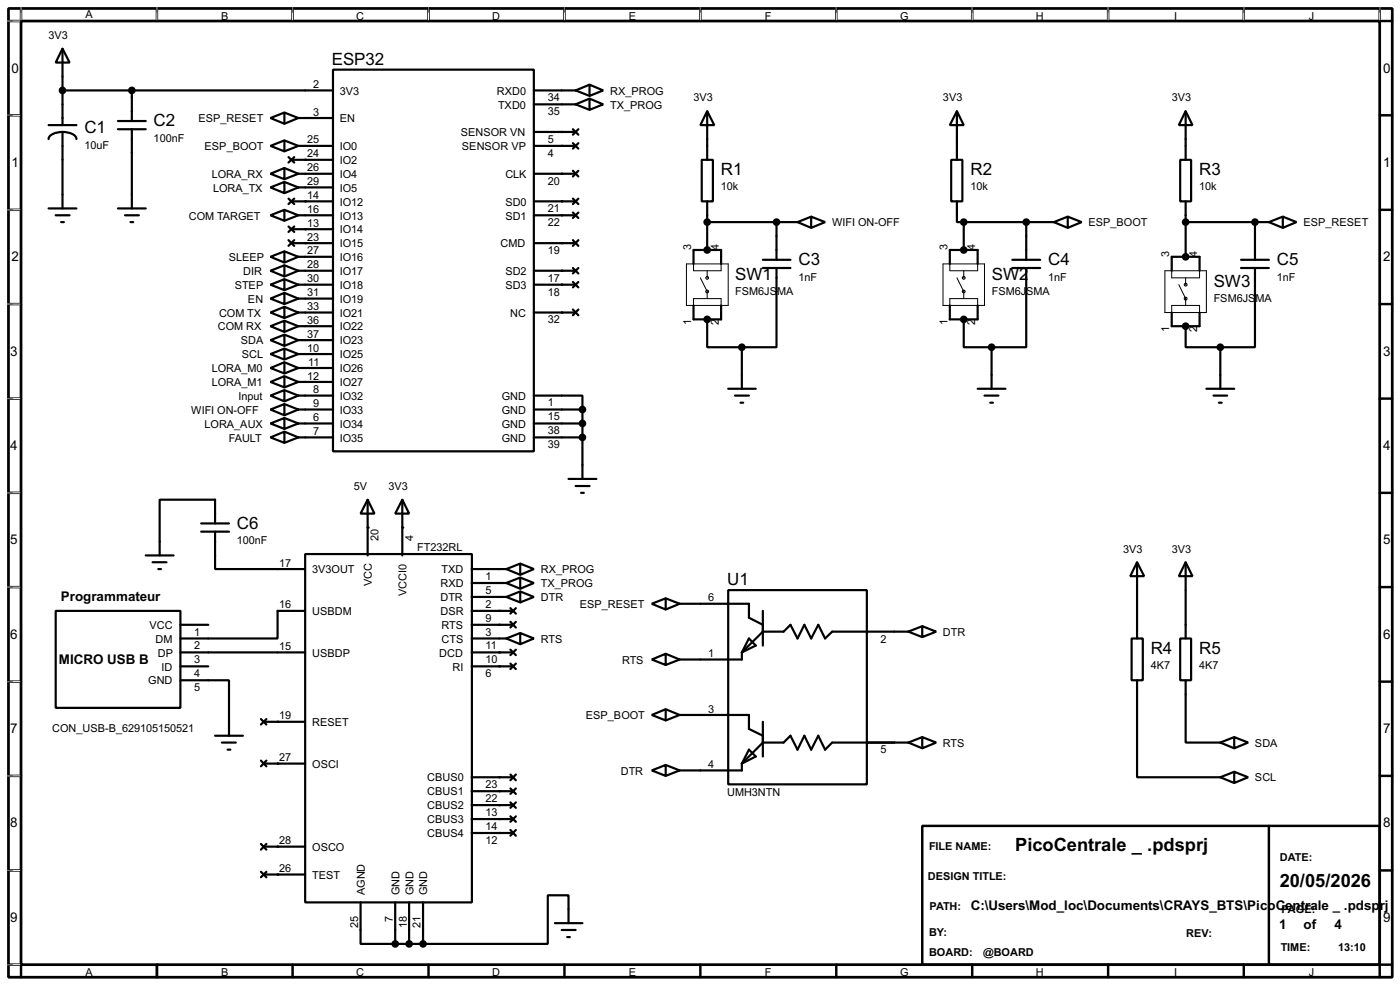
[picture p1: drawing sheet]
<svg xmlns="http://www.w3.org/2000/svg" width="256mm" height="180mm" viewBox="0 0 256 180" stroke-linecap="round" stroke-linejoin="round" font-family="sans-serif">
<path d="M1.6 1.6h253.5v177.3h-253.5zM3.9 3.9h248.9v172.7h-248.9z" fill="none" stroke="#000" stroke-width=".5"/>
<g fill="none" stroke="#000" stroke-width=".45">
<path d="M3.9 1.6v2.3h-2.3M28.8 1.6v2.3M53.6 1.6v2.3M78.5 1.6v2.3M103.4 1.6v2.3M128.3 1.6v2.3M153.2 1.6v2.3M178.1 1.6v2.3M203 1.6v2.3M227.9 1.6v2.3M252.8 1.6v2.3h2.3M1.6 21.1h2.3"/>
<path d="M1.6 38.4h2.3M252.8 21.1h2.3M252.8 38.4h2.3M1.6 55.7h2.3M252.8 55.7h2.3M1.6 73h2.3M252.8 73h2.3M1.6 90.2h2.3M252.8 90.2h2.3M1.6 107.5h2.3M252.8 107.5h2.3M1.6 124.8h2.3"/>
<path d="M252.8 124.8h2.3M1.6 142h2.3M1.6 159.3h2.3M169 151.2h83.8v25.4h-83.8zM232.5 151.2v25.4M252.8 142h2.3M252.8 159.3h2.3M1.6 176.6h2.3v2.3M28.8 176.6v2.3M53.6 176.6v2.3M78.5 176.6v2.3M103.4 176.6v2.3"/>
<path d="M128.3 176.6v2.3M153.2 176.6v2.3M178.1 176.6v2.3M203 176.6v2.3M227.9 176.6v2.3M255.1 176.6h-2.3v2.3"/>
</g>
<g fill="none" stroke="#fff" stroke-width=".18">
<path d="M1.3 3.9h2.3M3.9 1.3v2.3M28.8 1.3v2.3M53.6 1.3v2.3M78.5 1.3v2.3M103.4 1.3v2.3M128.3 1.3v2.3M153.2 1.3v2.3M178.1 1.3v2.3M203 1.3v2.3M227.9 1.3v2.3M252.8 1.3v2.3"/>
<path d="M1.3 21.1h2.3M1.3 38.4h2.3M1.3 55.7h2.3M1.3 73h2.3M1.3 90.2h2.3M1.3 107.5h2.3M1.3 124.8h2.3M1.3 142h2.3M1.3 159.3h2.3M1.3 176.6h2.3"/>
</g>
<g fill="#000">
<path d="M1.3 3.8l1.1 .1zM3.8 1.3l.1 1.1zM28.7 1.3l.1 1.1zM53.6 1.3v1.1zM78.5 1.3v1.1zM103.4 1.3v1.1zM128.3 1.3v1.1zM153.2 1.3v1.1zM178.1 1.3v1.1zM203 1.3v1.1zM227.8 1.3l.1 1.1zM252.7 1.3l.1 1.1z"/>
<path d="M1.3 21.1h1.1zM1.3 38.4h1.1zM1.3 55.6l1.1 .1zM1.3 72.9l1.1 .1zM1.3 90.2h1.1zM1.3 107.4l1.1 .1zM1.3 124.7l1.1 .1zM1.3 142h1.1zM1.3 159.3h1.1zM1.3 176.5l1.1 .1z"/>
<circle cx="55.9" cy="29.3" r=".2"/>
<circle cx="55.9" cy="36.9" r=".2"/>
<circle cx="102.9" cy="24.2" r=".2"/>
<circle cx="102.9" cy="31.8" r=".2"/>
<circle cx="102.9" cy="36.9" r=".2"/>
<circle cx="102.9" cy="39.4" r=".2"/>
<circle cx="102.9" cy="26.7" r=".2"/>
<circle cx="55.9" cy="42" r=".2"/>
<circle cx="55.9" cy="44.5" r=".2"/>
<circle cx="102.9" cy="44.5" r=".2"/>
<circle cx="102.9" cy="49.6" r=".2"/>
<circle cx="102.9" cy="52.1" r=".2"/>
<circle cx="102.9" cy="57.2" r=".2"/>
<circle cx="67.4" cy="96.6" r=".2"/>
<circle cx="73.7" cy="96.6" r=".2"/>
<circle cx="91.5" cy="114.4" r=".2"/>
<circle cx="91.5" cy="119.4" r=".2"/>
<circle cx="91.5" cy="111.8" r=".2"/>
<circle cx="50.9" cy="139.8" r=".2"/>
<circle cx="50.9" cy="132.1" r=".2"/>
<circle cx="91.5" cy="122" r=".2"/>
<circle cx="50.9" cy="155" r=".2"/>
<circle cx="91.5" cy="142.3" r=".2"/>
<circle cx="91.5" cy="152.5" r=".2"/>
<circle cx="91.5" cy="149.9" r=".2"/>
<circle cx="91.5" cy="147.4" r=".2"/>
<circle cx="91.5" cy="144.8" r=".2"/>
<circle cx="50.9" cy="160.1" r=".2"/>
</g>
<g fill="none" stroke="#000" stroke-width=".4">
<path d="M11.5 8.9l1.3 2.6h-2.6zM11.5 8.9v14M11.5 16.6h49.5M24.2 16.6v5.6M61 12.8h36.8v69.8h-36.8zM97.8 16.6h7.7M97.8 19.1h7.7M105.5 16.6l2.5 1M105.5 19.1l2.5 1M108 15.5l2.5 1.1-2.5 1zM108 18.1l2.5 1-2.5 1zM108 15.5l-2.5 1.1"/>
<path d="M108 18.1l-2.5 1M8.9 38.2h5.1M8.9 22.9h5.1M10.2 39.4h2.6M11.5 24.2a3.1 3.1 0 0 1 2.4 .9l.1 .4M11.5 24.2a3.2 3.2 0 0 0-2.5 .9l-.1 .4M11.5 24.2v14M21.6 23.7h5.1M21.6 22.2h5.1M21.6 38.2h5.1M22.9 39.4h2.6M24.2 23.7v14.5"/>
<path d="M49.6 31.8l2.5-1v2zM49.6 34.3l2.5-1v2.1zM49.6 39.4l2.5-1v2zM49.6 26.7l2.5-1v2zM49.6 21.6l2.5-1v2.1zM52.1 30.8l2.6 1M52.1 33.3l2.6 1M52.1 38.4l2.6 1M52.1 25.7l2.6 1M52.1 20.6l2.6 1M52.9 28.8l1 1M52.9 36.4l1 1"/>
<path d="M53.4 29.3h7.6M53.4 36.9h7.6M53.9 28.8l-1 1M53.9 36.4l-1 1M54.7 31.8h6.3M54.7 34.3h6.3M54.7 39.4h6.3M54.7 26.7h6.3M54.7 21.6h6.3M54.7 31.8l-2.6 1M54.7 34.3l-2.6 1.1M54.7 39.4l-2.6 1"/>
<path d="M54.7 26.7l-2.6 1M54.7 21.6l-2.6 1.1M97.8 31.8h7.7M97.8 39.4h7.7M97.8 26.7h7.7M97.8 36.9h7.7M97.8 24.2h7.7M105 23.7l1 1M105 26.2l1 1M105 31.3l1 1M105 36.4l1 1M105 38.9l1 1"/>
<path d="M106 23.7l-1 1M106 26.2l-1 1M106 31.3l-1 1M106 36.4l-1 1M106 38.9l-1 1M128.6 29.3h2v7.6h-2zM129.6 20.4l1.3 2.5h-2.6zM129.6 20.4v8.9M129.6 36.9v8.9M148.6 39.7l2.6 1-2.6 1zM148.6 39.7l-2.5 1M174.3 29.3h2v7.6h-2z"/>
<path d="M175.3 20.4l1.3 2.5h-2.6zM175.3 36.9v3.8h1.3M175.3 20.4v8.9M195.6 39.7l2.6 1-2.6 1zM195.6 39.7l-2.5 1M216.2 29.3h2v7.6h-2zM217.2 20.4l1.3 2.5h-2.5zM217.2 20.4v8.9M217.2 36.9v10.1M235 39.7l2.5 1-2.5 1zM235 39.7l-2.5 1M11.2 40.7h.5"/>
<path d="M23.9 40.7h.5M49.6 47l2.5-1v2.1zM49.6 49.6l2.5-1v2zM49.6 52.1l2.5-1v2zM49.6 54.7l2.5-1.1v2.1zM49.6 57.2l2.5-1v2zM49.6 59.7l2.5-1v2.1zM52.1 46l2.6 1M52.1 48.6l2.6 1M52.1 51.1l2.6 1M52.1 53.6l2.6 1.1M52.1 56.2l2.6 1"/>
<path d="M52.1 58.7l2.6 1M52.9 41.5l1 1M52.9 44l1 1M53.4 42h7.6M53.4 44.5h7.6M53.9 41.5l-1 1M53.9 44l-1 1M54.7 47h6.3M54.7 49.6h6.3M54.7 52.1h6.3M54.7 54.7h6.3M54.7 57.2h6.3"/>
<path d="M54.7 59.7h6.3M54.7 47l-2.6 1.1M54.7 49.6l-2.6 1M54.7 52.1l-2.6 1M54.7 54.7l-2.6 1M54.7 57.2l-2.6 1M54.7 59.7l-2.6 1.1M97.8 49.6h7.7M97.8 52.1h7.7M97.8 57.2h7.7M97.8 44.5h7.7M105 44l1 1"/>
<path d="M105 49.1l1 1M105 51.6l1 1M105 56.7l1 1M106 44l-1 1M106 49.1l-1 1M106 51.6l-1 1M106 56.7l-1 1M127.1 48.3v-2.5h5v2.5M127.1 55.9v2.6h5v-2.6M129.6 58.5v5.1h6.3M129.6 40.7h16.5M139.8 49.1h5"/>
<path d="M139.8 47.6h5M142.3 49.1v14.5h-6.4M142.3 40.7v6.9M146.1 40.7l2.5 1M174 48.3v-2.5h5.1v2.5M174 55.9v2.6h5.1v-2.6M176.6 58.5v5.1h5.1M176.6 40.7h16.5M176.6 40.7v5.1M185.5 49.1h5.1M185.5 47.6h5.1M188 49.1v14.5h-6.3"/>
<path d="M188 40.7v6.9M193.1 40.7l2.5 1M214.7 49.6v-2.6h5.1v2.6M214.7 57.2v2.5h5.1v-2.5M217.2 59.7v3.9h6.4M217.2 40.7h15.3M227.4 49.1h5.1M227.4 47.6h5.1M229.9 49.1v14.5h-6.3M229.9 40.7v6.9M232.5 40.7l2.5 1M49.6 62.3l2.5-1v2z"/>
<path d="M49.6 64.8l2.5-1v2zM49.6 67.4l2.5-1.1v2.1zM49.6 69.9l2.5-1v2zM49.6 72.4l2.5-1v2.1zM49.6 75l2.5-1v2zM49.6 77.5l2.5-1v2zM52.1 61.3l2.6 1M52.1 63.8l2.6 1M52.1 66.3l2.6 1.1M52.1 68.9l2.6 1M52.1 71.4l2.6 1M52.1 74l2.6 1"/>
<path d="M52.1 76.5l2.6 1M52.1 79l2.6 1.1M54.7 62.3h6.3M54.7 64.8h6.3M54.7 67.4h6.3M54.7 69.9h6.3M54.7 72.4h6.3M54.7 75h6.3M54.7 77.5h6.3M54.7 62.3l-2.6 1M54.7 64.8l-2.6 1M54.7 67.4l-2.6 1"/>
<path d="M54.7 69.9l-2.6 1M54.7 72.4l-2.6 1.1M54.7 75l-2.6 1M54.7 77.5l-2.6 1M97.8 72.4h8.9v2.6M97.8 75h8.9M97.8 77.5h8.9M106.7 75v12.7M133.4 71.2h5.1M134.7 72.4h2.5M135.7 73.7h.5M135.9 63.6v7.6"/>
<path d="M179.1 71.2h5.1M180.4 72.4h2.5M181.4 73.7h.5M181.7 63.6v7.6M221 71.2h5.1M222.3 72.4h2.5M223.3 73.7h.5M223.6 63.6v7.6M36.9 95.8h5.1M36.9 97.3h5.1M39.4 95.8v-4.3h-10.1v10.2M39.4 97.3v6.9h16.5"/>
<path d="M49.6 80.1l2.5-1.1v2.1zM54.7 80.1h6.3M54.7 80.1l-2.6 1M67.4 91.5l1.2 2.5h-2.5zM67.4 91.5v10.2M73.7 91.5l1.3 2.5h-2.6zM73.7 91.5v10.2M97.8 80.1h8.9M104.2 87.7h5.1M105.5 89h2.5M106.5 90.2h.5M10.2 111.8h22.9v17.8h-22.9z"/>
<path d="M26.7 101.7h5.1M28 102.9h2.5M29 104.2h.5M33.1 119.4h22.8M33.1 114.4h5.1M55.9 101.4h30.6v63.8h-30.6zM55.9 111.8h-5v5.1h-17.8M86.4 119.4h7.6M86.4 104.2h6.4M86.4 106.7h6.4M86.4 109.3h6.4M86.4 116.9h6.4"/>
<path d="M86.4 114.4h7.6M86.4 111.8h7.6M92.8 104.2l2.5 1M92.8 106.7l2.5 1.1M92.8 109.3l2.5 1M92.8 116.9l2.5 1M93.5 113.8l1 1.1M93.5 118.9l1 1M93.5 111.3l1 1M94.5 113.8l-1 1.1M94.5 118.9l-1 1M94.5 111.3l-1 1"/>
<path d="M95.3 103.2l2.5 1-2.5 1zM95.3 105.7l2.5 1-2.5 1.1zM95.3 108.3l2.5 1-2.5 1zM95.3 115.9l2.5 1-2.5 1zM95.3 103.2l-2.5 1M95.3 105.7l-2.5 1M95.3 108.3l-2.5 1M95.3 115.9l-2.5 1M119.4 110.5l2.6-1v2.1zM122 109.5l2.5 1M122 119.7l2.5 1M124.5 110.5h12.7v2.6l2.6 1.3"/>
<path d="M124.5 110.5l-2.5 1.1M133.4 108h25.4v35.6h-25.4zM135.9 119.4v1.3h-11.4M137.2 116.9l1.3 1.3-2.6 1.2zM139.8 111.8v6.4M166.4 115.6h-13.9l-1.3 1.3-1.3-2.5-1.3 2.5-1.2-2.5-1.3 2.5-1.3-2.5-1.2 1.2h-3.8l-3.9 3.8M166.4 115.6l2.6 1M169 114.6l2.5 1-2.5 1zM169 114.6l-2.6 1M207.3 116.9h2.1v7.6h-2.1zM208.3 102.9l1.3 2.6h-2.5zM208.3 102.9v14"/>
<path d="M216.2 116.9h2v7.6h-2zM217.2 102.9l1.3 2.6h-2.5zM217.2 102.9v14M33.1 124.5h8.9v10.2M33.1 122h5.1M39.4 134.7h5.1M40.7 135.9h2.5M41.7 137.2h.5M47.8 139.2l1 1.1M47.8 131.6l1 1M48.3 139.8h7.6M48.3 132.1h7.6"/>
<path d="M48.8 139.2l-1 1.1M48.8 131.6l-1 1M86.4 122h7.6M93.5 121.5l1 1M94.5 121.5l-1 1M119.4 120.7l2.6-1v2zM119.4 130.9l2.6-1.1v2.1zM122 129.8l2.5 1.1M124.5 130.9h12.7v2.5l2.6 1.3M124.5 120.7l-2.5 1M124.5 130.9l-2.5 1M135.9 139.8v1.2h-11.4"/>
<path d="M137.2 137.2l1.3 1.3-2.6 1.3zM139.8 132.1v6.4M166.4 135.9h-13.9l-1.3 1.3-1.3-2.5-1.3 2.5-1.2-2.5-1.3 2.5-1.3-2.5-1.2 1.2h-3.8l-3.9 3.9M166.4 135.9l2.6 1.1M169 134.9l2.5 1-2.5 1.1zM169 134.9l-2.6 1M208.3 124.5v17.8h15.3M217.2 124.5v11.4h6.4M223.6 135.9l2.5 1.1M226.1 134.9l2.6 1-2.6 1.1zM226.1 134.9l-2.5 1M47.8 154.5l1 1"/>
<path d="M47.8 159.6l1 1M48.3 155h7.6M48.8 154.5l-1 1M48.8 159.6l-1 1M86.4 142.3h7.6M86.4 144.8h7.6M86.4 147.4h7.6M86.4 149.9h7.6M86.4 152.5h7.6M93.5 141.8l1 1M93.5 144.3l1 1M93.5 146.9l1 1"/>
<path d="M93.5 149.4l1 1M93.5 151.9l1 1.1M94.5 141.8l-1 1M94.5 144.3l-1 1M94.5 146.9l-1 1M94.5 149.4l-1 1M94.5 151.9l-1 1.1M119.4 141l2.6-1v2zM122 140l2.5 1M124.5 141l-2.5 1M223.6 142.3l2.5 1M226.1 141.3l2.6 1-2.6 1z"/>
<path d="M226.1 141.3l-2.5 1M48.3 160.1h7.6M66.1 165.2v7.6h6.3M72.4 172.8h5.1M72.4 165.2v7.6M75 165.2v7.6M77.5 165.2v7.6M101.7 169h5M102.9 170.2h2.6M103.9 171.5h.5M104.2 169v-5.1h-3.8v8.9h-22.9"/>
</g>
<g fill="#000" stroke="#000" stroke-width=".4">
<circle cx="11.4" cy="16.6" r=".5"/>
<circle cx="24.1" cy="16.6" r=".5"/>
<circle cx="129.5" cy="40.7" r=".5"/>
<circle cx="129.5" cy="58.5" r=".5"/>
<circle cx="129.5" cy="45.8" r=".5"/>
<circle cx="142.2" cy="40.7" r=".5"/>
<circle cx="176.5" cy="40.7" r=".5"/>
<circle cx="176.5" cy="45.8" r=".5"/>
<circle cx="176.5" cy="58.5" r=".5"/>
<circle cx="188" cy="40.7" r=".5"/>
<circle cx="217.2" cy="59.7" r=".5"/>
<circle cx="217.2" cy="47" r=".5"/>
<circle cx="217.2" cy="40.7" r=".5"/>
<circle cx="229.9" cy="40.7" r=".5"/>
<circle cx="106.7" cy="75" r=".5"/>
<circle cx="106.7" cy="77.5" r=".5"/>
<circle cx="135.9" cy="63.6" r=".5"/>
<circle cx="181.6" cy="63.6" r=".5"/>
<circle cx="223.5" cy="63.6" r=".5"/>
<circle cx="106.7" cy="80.1" r=".5"/>
<circle cx="72.4" cy="172.8" r=".5"/>
<circle cx="74.9" cy="172.8" r=".5"/>
<circle cx="77.5" cy="172.8" r=".5"/>
</g>
<g fill="none" stroke="#000" stroke-width=".18">
<path d="M125.8 48.3h7.6v7.6h-7.6zM127.1 48.3v1.3h5v-1.3M127.1 55.9v-1.2h5v1.2M128.3 50.9l1.3 2.5v1.3M129.6 49.6v1.3M172.8 48.3h7.6v7.6h-7.6zM174 55.9v-1.2h5.1v1.2M174 48.3v1.3h5.1v-1.3M175.3 50.9l1.3 2.5v1.3M176.6 49.6v1.3M213.4 49.6h7.6v7.6h-7.6zM214.7 57.2v-1.3h5.1v1.3"/>
<path d="M214.7 49.6v1.3h5.1v-1.3M216 52.1l1.2 2.6v1.2M217.2 50.9v1.2"/>
</g>
<g fill="none" stroke="#000" stroke-width=".2">
<circle cx="129.6" cy="53.4" r=".25"/>
<circle cx="129.6" cy="50.9" r=".25"/>
<circle cx="176.6" cy="53.4" r=".25"/>
<circle cx="176.6" cy="50.9" r=".25"/>
<circle cx="217.2" cy="52.1" r=".25"/>
<circle cx="217.2" cy="54.7" r=".25"/>
</g>
<g font-size="3.4">
<text x="186" y="155.7">PicoCentrale _ .pdsprj</text>
<text x="234.5" y="162.3">20/05/2026</text>
</g>
<g font-size="3.1">
<text x="60.8" y="11.9">ESP32</text>
<text x="28.2" y="23.1">C2</text>
<text x="15.5" y="24.4">C1</text>
<text x="132.1" y="32">R1</text>
<text x="177.8" y="32">R2</text>
<text x="219.7" y="32">R3</text>
<text x="134.7" y="51.2">SW1</text>
<text x="146.3" y="48.5">C3</text>
<text x="181.7" y="51.2">SW2</text>
<text x="192" y="48.5">C4</text>
<text x="222.4" y="52.5">SW3</text>
<text x="233.9" y="48.5">C5</text>
<text x="43.4" y="96.8">C6</text>
<text x="133.2" y="107.1">U1</text>
<text x="210.8" y="119.6">R4</text>
<text x="219.7" y="119.6">R5</text>
</g>
<g font-size="2.5">
<text x="2.1" y="13.3">0</text>
<text x="253.4" y="13.3">0</text>
<text x="2.1" y="30.5">1</text>
<text x="253.4" y="30.5">1</text>
<text x="2.1" y="47.8">2</text>
<text x="253.4" y="47.8">2</text>
<text x="1.9" y="65.1">3</text>
<text x="253.4" y="65.1">3</text>
<text x="1.9" y="82.3">4</text>
<text x="253.4" y="82.3">4</text>
<text x="1.9" y="99.6">5</text>
<text x="253.4" y="99.6">5</text>
<text x="11.2" y="110">Programmateur</text>
<text x="1.9" y="116.9">6</text>
<text x="253.4" y="116.9">6</text>
<text x="10.8" y="121.5">MICRO USB B</text>
<text x="1.9" y="134.2">7</text>
<text x="253.4" y="134.2">7</text>
<text x="1.9" y="151.4">8</text>
<text x="253.4" y="151.4">8</text>
<text x="177.9" y="166.5">C:\Users\Mod_loc\Documents\CRAYS_BTS\PicoCentrale _ .pdsprj</text>
<text x="1.9" y="168.7">9</text>
<text x="234.3" y="170">1</text>
<text x="238.8" y="170">of</text>
<text x="244.5" y="170">4</text>
<text x="253.4" y="168.7">9</text>
</g>
<g font-size="2">
<text x="15.6" y="3.3">A</text>
<text x="40.5" y="3.6">B</text>
<text x="65.3" y="3.6">C</text>
<text x="90.2" y="3.6">D</text>
<text x="115.2" y="3.6">E</text>
<text x="140.1" y="3.6">F</text>
<text x="164.9" y="3.6">G</text>
<text x="189.8" y="3.6">H</text>
<text x="215.1" y="3.6">I</text>
<text x="239.7" y="3.6">J</text>
<text x="8.9" y="7.2">3V3</text>
<text x="57.3" y="16.1">2</text>
<text x="62.3" y="17.3">3V3</text>
<text x="91" y="17.3">RXD0</text>
<text x="111.8" y="17.3">RX_PROG</text>
<text x="36.4" y="22.4">ESP_RESET</text>
<text x="57.3" y="21.2">3</text>
<text x="62.3" y="22.4">EN</text>
<text x="91.2" y="19.9">TXD0</text>
<text x="100.4" y="18.5">34</text>
<text x="100.4" y="21.1">35</text>
<text x="111.8" y="19.9">TX_PROG</text>
<text x="127.1" y="18.6">3V3</text>
<text x="172.8" y="18.6">3V3</text>
<text x="214.7" y="18.6">3V3</text>
<text x="15.5" y="27.2">10uF</text>
<text x="28.2" y="25.9">100nF</text>
<text x="37.5" y="27.5">ESP_BOOT</text>
<text x="56.2" y="26.3">25</text>
<text x="56.2" y="28.8">24</text>
<text x="62.3" y="27.5">IO0</text>
<text x="84.4" y="24.9">SENSOR VN</text>
<text x="84.6" y="27.5">SENSOR VP</text>
<text x="100.4" y="26.1">5</text>
<text x="100.4" y="28.7">4</text>
<text x="38.8" y="32.6">LORA_RX</text>
<text x="39" y="35.1">LORA_TX</text>
<text x="56.2" y="31.4">26</text>
<text x="56.2" y="33.9">29</text>
<text x="62.3" y="30">IO2</text>
<text x="62.3" y="32.6">IO4</text>
<text x="62.3" y="35.1">IO5</text>
<text x="92.6" y="32.6">CLK</text>
<text x="100.4" y="33.8">20</text>
<text x="132.1" y="34.8">10k</text>
<text x="177.8" y="34.8">10k</text>
<text x="219.7" y="34.8">10k</text>
<text x="34.6" y="40.2">COM TARGET</text>
<text x="56.2" y="36.4">14</text>
<text x="56.2" y="39">16</text>
<text x="56.2" y="41.5">13</text>
<text x="62.3" y="37.6">IO12</text>
<text x="62.3" y="40.2">IO13</text>
<text x="92.6" y="37.6">SD0</text>
<text x="92.6" y="40.2">SD1</text>
<text x="100.4" y="38.8">21</text>
<text x="100.4" y="41.4">22</text>
<text x="152.5" y="41.4">WIFI ON-OFF</text>
<text x="199.4" y="41.4">ESP_BOOT</text>
<text x="238.8" y="41.4">ESP_RESET</text>
<text x="41.9" y="47.8">SLEEP</text>
<text x="56.2" y="44.1">23</text>
<text x="56.2" y="46.6">27</text>
<text x="62.3" y="42.7">IO14</text>
<text x="62.3" y="45.3">IO15</text>
<text x="62.3" y="47.8">IO16</text>
<text x="91.7" y="45.3">CMD</text>
<text x="100.4" y="46.5">19</text>
<text x="126.6" y="45.8" transform="rotate(-90 126.6 45.8)">3</text>
<text x="131.7" y="45.8" transform="rotate(-90 131.7 45.8)">4</text>
<text x="173.6" y="45.8" transform="rotate(-90 173.6 45.8)">3</text>
<text x="178.7" y="45.8" transform="rotate(-90 178.7 45.8)">4</text>
<text x="214.2" y="47" transform="rotate(-90 214.2 47)">3</text>
<text x="219.3" y="47" transform="rotate(-90 219.3 47)">4</text>
<text x="43" y="52.9">STEP</text>
<text x="44.5" y="50.3">DIR</text>
<text x="56.2" y="49.1">28</text>
<text x="56.2" y="51.7">30</text>
<text x="62.3" y="50.3">IO17</text>
<text x="62.3" y="52.9">IO18</text>
<text x="92.6" y="50.3">SD2</text>
<text x="92.6" y="52.9">SD3</text>
<text x="100.4" y="51.5">17</text>
<text x="146.3" y="51.3">1nF</text>
<text x="192" y="51.3">1nF</text>
<text x="233.9" y="51.3">1nF</text>
<text x="40.1" y="58">COM TX</text>
<text x="45.4" y="55.4">EN</text>
<text x="56.2" y="54.2">31</text>
<text x="56.2" y="56.8">33</text>
<text x="56.2" y="59.3">36</text>
<text x="62.3" y="55.4">IO19</text>
<text x="62.3" y="58">IO21</text>
<text x="93.5" y="58">NC</text>
<text x="100.4" y="54.1">18</text>
<text x="100.4" y="59.2">32</text>
<text x="126.6" y="59.6" transform="rotate(-90 126.6 59.6)">1</text>
<text x="131.7" y="59.6" transform="rotate(-90 131.7 59.6)">2</text>
<text x="134.7" y="54">FSM6JS</text>
<text x="142.3" y="54">MA</text>
<text x="173.6" y="59.6" transform="rotate(-90 173.6 59.6)">1</text>
<text x="178.7" y="59.6" transform="rotate(-90 178.7 59.6)">2</text>
<text x="181.7" y="54">FSM6JSMA</text>
<text x="222.4" y="55.3">FSM6JS</text>
<text x="230" y="55.3">MA</text>
<text x="39.9" y="60.5">COM RX</text>
<text x="44.1" y="63">SDA</text>
<text x="44.3" y="65.6">SCL</text>
<text x="56.2" y="61.8">37</text>
<text x="56.2" y="64.4">10</text>
<text x="62.3" y="60.5">IO22</text>
<text x="62.3" y="63">IO23</text>
<text x="62.3" y="65.6">IO25</text>
<text x="214.2" y="60.8" transform="rotate(-90 214.2 60.8)">1</text>
<text x="219.3" y="60.8" transform="rotate(-90 219.3 60.8)">2</text>
<text x="38.8" y="68">LORA_M0</text>
<text x="38.8" y="70.7">LORA_M1</text>
<text x="56.2" y="69.5">12</text>
<text x="56.5" y="66.9">11</text>
<text x="57.3" y="72">8</text>
<text x="62.3" y="68.1">IO26</text>
<text x="62.3" y="70.7">IO27</text>
<text x="35" y="75.7">WIFI ON-OFF</text>
<text x="43.7" y="73.2">Input</text>
<text x="57.3" y="74.5">9</text>
<text x="57.3" y="77.1">6</text>
<text x="62.3" y="73.2">IO32</text>
<text x="62.3" y="75.7">IO33</text>
<text x="91.9" y="75.7">GND</text>
<text x="91.9" y="73.2">GND</text>
<text x="100.4" y="76.9">15</text>
<text x="100.4" y="74.4">1</text>
<text x="37.5" y="78.3">LORA_AUX</text>
<text x="41.9" y="80.8">FAULT</text>
<text x="57.3" y="79.6">7</text>
<text x="62.3" y="78.3">IO34</text>
<text x="62.3" y="80.8">IO35</text>
<text x="91.9" y="80.8">GND</text>
<text x="91.9" y="78.3">GND</text>
<text x="100.4" y="82">39</text>
<text x="100.4" y="79.5">38</text>
<text x="64.8" y="89.7">5V</text>
<text x="71.2" y="89.7">3V3</text>
<text x="43.4" y="99.6">100nF</text>
<text x="69.3" y="99.1" transform="rotate(-90 69.3 99.1)">20</text>
<text x="75.7" y="99.1" transform="rotate(-90 75.7 99.1)">4</text>
<text x="76.5" y="100.8">FT232RL</text>
<text x="205.8" y="101.1">3V3</text>
<text x="214.7" y="101.1">3V3</text>
<text x="51.1" y="103.7">17</text>
<text x="57.2" y="104.9">3V3OUT</text>
<text x="68.1" y="107.3" transform="rotate(-90 68.1 107.3)">VCC</text>
<text x="80.7" y="107.5">RXD</text>
<text x="80.9" y="104.9">TXD</text>
<text x="89" y="106.1">1</text>
<text x="99.1" y="104.9">RX_PROG</text>
<text x="99.1" y="107.5">TX_PROG</text>
<text x="51.1" y="111.4">16</text>
<text x="57.2" y="112.6">USBDM</text>
<text x="74.5" y="109.1" transform="rotate(-90 74.5 109.1)">VCCI0</text>
<text x="80.7" y="110">DTR</text>
<text x="80.7" y="112.6">DSR</text>
<text x="89" y="108.7">5</text>
<text x="89" y="111.2">2</text>
<text x="89" y="113.8">9</text>
<text x="99.1" y="110">DTR</text>
<text x="106.2" y="111.3">ESP_RESET</text>
<text x="129.7" y="110.1">6</text>
<text x="27.4" y="115.1">VCC</text>
<text x="28.5" y="117.6">DM</text>
<text x="35.6" y="116.3">1</text>
<text x="35.6" y="118.8">2</text>
<text x="51.1" y="119">15</text>
<text x="80.9" y="115.1">RTS</text>
<text x="80.9" y="117.6">CTS</text>
<text x="89" y="116.3">3</text>
<text x="89" y="118.8">11</text>
<text x="99.1" y="117.6">RTS</text>
<text x="161.3" y="117.6">2</text>
<text x="172.8" y="116.4">DTR</text>
<text x="27.2" y="125.3">GND</text>
<text x="28.9" y="120.2">DP</text>
<text x="29.6" y="122.7">ID</text>
<text x="35.6" y="121.4">3</text>
<text x="35.6" y="123.9">4</text>
<text x="57.2" y="120.2">USBDP</text>
<text x="80.5" y="120.2">DCD</text>
<text x="82.9" y="122.7">RI</text>
<text x="89" y="121.4">10</text>
<text x="89" y="123.9">6</text>
<text x="114" y="121.5">RTS</text>
<text x="129.7" y="120.3">1</text>
<text x="210.8" y="122.5">4K7</text>
<text x="219.7" y="122.5">4K7</text>
<text x="35.6" y="126.5">5</text>
<text x="51.1" y="131.7">19</text>
<text x="107.3" y="131.6">ESP_BOOT</text>
<text x="129.7" y="130.4">3</text>
<text x="9.6" y="134">CON_USB-B_629105150521</text>
<text x="57.2" y="132.9">RESET</text>
<text x="161.3" y="137.9">5</text>
<text x="172.8" y="136.7">RTS</text>
<text x="229.9" y="136.7">SDA</text>
<text x="51.1" y="139.3">27</text>
<text x="57.2" y="140.5">OSCI</text>
<text x="78.3" y="143">CBUS0</text>
<text x="113.7" y="141.8">DTR</text>
<text x="129.7" y="140.6">4</text>
<text x="229.9" y="143">SCL</text>
<text x="78.3" y="148.1">CBUS2</text>
<text x="78.3" y="145.6">CBUS1</text>
<text x="89" y="149.3">13</text>
<text x="89" y="146.8">22</text>
<text x="89" y="144.2">23</text>
<text x="133.2" y="145.7">UMH3NTN</text>
<text x="51.1" y="154.5">28</text>
<text x="57.2" y="155.7">OSCO</text>
<text x="78.3" y="153.2">CBUS4</text>
<text x="78.3" y="150.7">CBUS3</text>
<text x="89" y="154.4">12</text>
<text x="89" y="151.9">14</text>
<text x="170.2" y="155.6">FILE NAME:</text>
<text x="51.1" y="159.6">26</text>
<text x="57.2" y="160.8">TEST</text>
<text x="170" y="161.1">DESIGN TITLE:</text>
<text x="234.5" y="157.7">DATE:</text>
<text x="66.8" y="163.9" transform="rotate(-90 66.8 163.9)">AGND</text>
<text x="73.2" y="163.9" transform="rotate(-90 73.2 163.9)">GND</text>
<text x="75.7" y="163.9" transform="rotate(-90 75.7 163.9)">GND</text>
<text x="78.3" y="163.9" transform="rotate(-90 78.3 163.9)">GND</text>
<text x="170.3" y="166.5">PATH:</text>
<text x="234.8" y="167.1">PAGE:</text>
<text x="65.6" y="169.9" transform="rotate(-90 65.6 169.9)">25</text>
<text x="72" y="168.8" transform="rotate(-90 72 168.8)">7</text>
<text x="74.5" y="169.9" transform="rotate(-90 74.5 169.9)">18</text>
<text x="77.1" y="169.9" transform="rotate(-90 77.1 169.9)">21</text>
<text x="170.2" y="171.4">BY:</text>
<text x="217.3" y="171.6">REV:</text>
<text x="15.6" y="178.6">A</text>
<text x="40.5" y="178.6">B</text>
<text x="65.3" y="178.6">C</text>
<text x="90.2" y="178.6">D</text>
<text x="115.2" y="178.6">E</text>
<text x="140.1" y="178.6">F</text>
<text x="164.9" y="178.6">G</text>
<text x="170.2" y="174.9">BOARD:</text>
<text x="180.1" y="175">@BOARD</text>
<text x="189.8" y="178.6">H</text>
<text x="215.1" y="178.6">I</text>
<text x="234.6" y="174.1">TIME:</text>
<text x="239.7" y="178.6">J</text>
<text x="245.2" y="174.1">13:10</text>
</g>
</svg>
